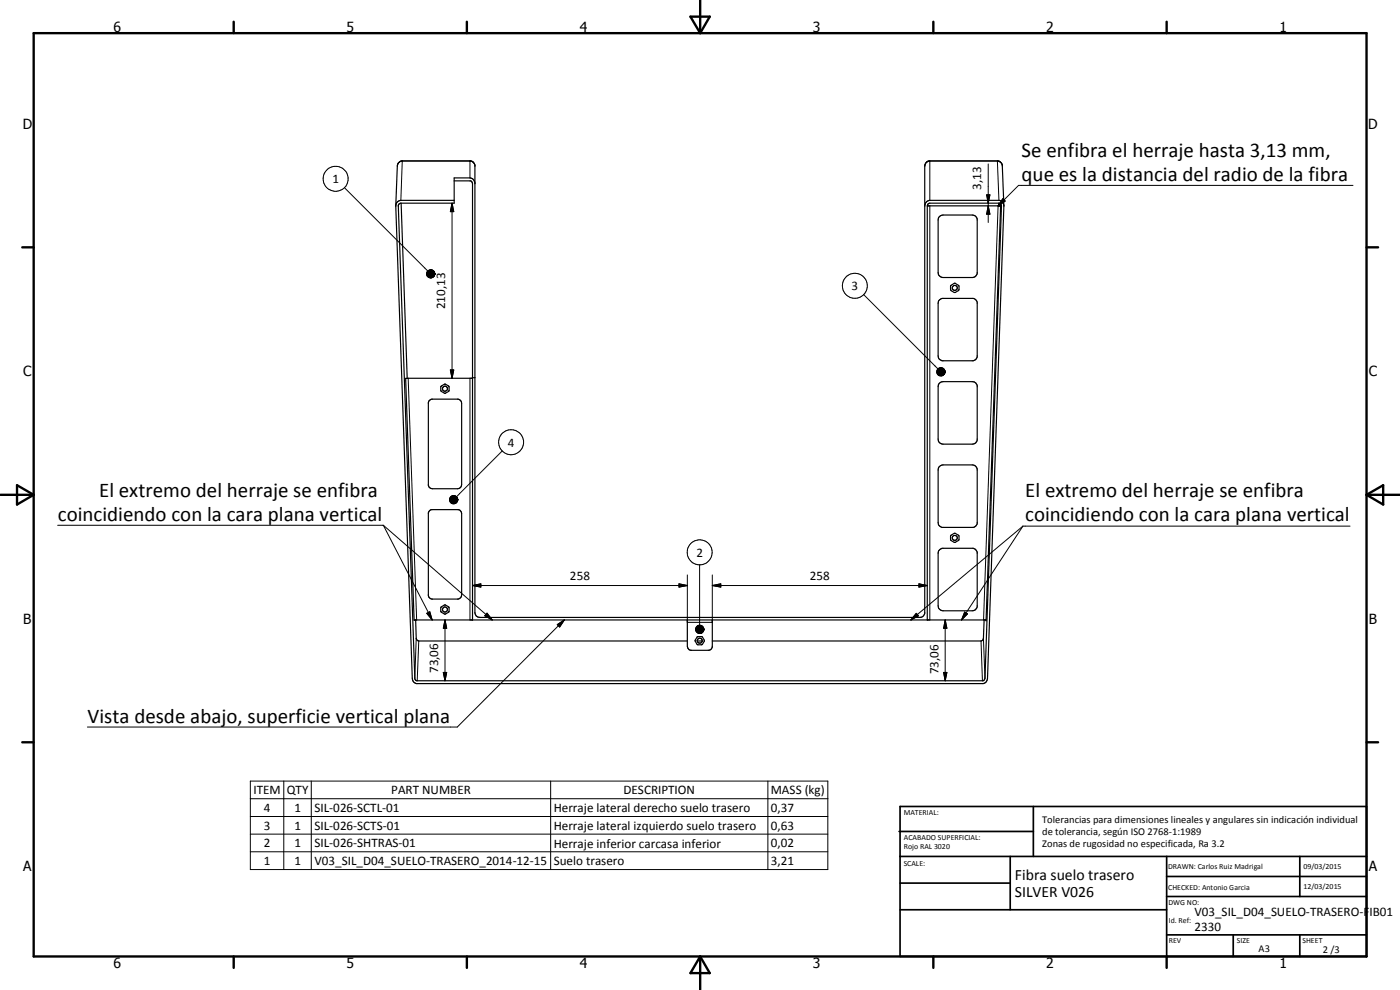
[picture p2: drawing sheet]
<svg xmlns="http://www.w3.org/2000/svg" width="420mm" height="297mm" viewBox="0 0 420 297" stroke-linecap="round" stroke-linejoin="round" font-family="sans-serif">
<g fill="none" stroke="#000" stroke-width=".35">
<path d="M136.3 54.3h5l.5 .8v130.9M142.5 54.8l-.5-1-.7-.4h-5v7.6h-16l-.5 .2-.3 .5 5 142 .2 .3 .3 .3 170.2-.1 .4-.7 5-141.7-.3-.6-.5-.2h-20.8l-.5 .2-.2 .4v124.4M118.8 61.8l.4-12a1.62 1.62 0 0 1 1.4-1.5h20.6l.8 .3 .5 1 .2 134.7a1.34 1.34 0 0 0 1.3 1h132a1.51 1.51 0 0 0 1.5-1.2v-134.2a1.62 1.62 0 0 1 1.4-1.6h20.6a1.6 1.6 0 0 1 1.3 1.5l.5 12M120.4 61l1.8 52.5M136.3 60.1h-16a1.61 1.61 0 0 0-1.5 1.8l4.9 141.6 .6 1.3 .7 .3h170.1a1.65 1.65 0 0 0 1.3-1.6l4.9-141.6a1.61 1.61 0 0 0-1.5-1.8h-20.8a1.59 1.59 0 0 0-1.5 1.7M278.3 61.8h22l-4.4 124.2-171.6 .1-2.6-72.6h20.1M282 64.9l1-.4h8.8l1.1 .4 .4 .8-.1 16.6-.6 .7-.8 .3h-8.8a1.52 1.52 0 0 1-1.5-1.5v-15.8zM299.7 61v.8M282 90l.7-.5h9.4l1.1 .9 .1 16.7-.7 .9-.5 .2h-9.4l-.9-.6-.3-.8v-15.8zM285.4 85.6l1.3-.6 1.1 .9v1l-1.1 .9h-.3l-1.1-.9zM132.4 115.8l1-.5 1.3 .5v1.6l-1 .6-1.3-.6-.1-.2zM141.8 113.3h.7"/>
<path d="M282 114.9l1-.4h8.8a1.51 1.51 0 0 1 1.5 1.2l-.1 16.6-.6 .7-.8 .3h-8.8l-1-.5-.5-1.1v-15.7zM128.7 120.3l.9-.5h8.1a1.23 1.23 0 0 1 .8 1.2v24.8l-.5 .6-.7 .2h-7.5l-.9-.3-.3-.7v-24.8zM282 140l1-.5h8.8l.8 .2 .7 1-.1 16.7-1.1 .8h-9.6a1.35 1.35 0 0 1-1-1.4v-15.8zM128.9 153.2l.7-.3h7.9l.5 .2 .5 .6v24.8a1.29 1.29 0 0 1-1 1.2h-7.9l-.7-.3-.3-.7v-24.8zM281.8 165.2l.9-.7h9.4l.5 .3 .6 .6 .1 16.6-.7 1-.8 .3h-8.8l-.8-.3-.4-.4-.3-.9v-15.7zM285.4 160.6l1.3-.6 1.1 .8v1.1l-1.4 .8-1.1-.8zM124.7 186l.2 5.5 .3 .6 .5 .2h80.6M132.4 182.1l1-.6 1.3 .6v1.6l-1 .5-1.3-.5-.1-.3zM206.3 186v7.9l.4 .9 .6 .3h5.5l.6-.3 .4-.7v-8.1M209.2 192.3h1.5M295.3 186l-.2 5.5-.2 .6-.5 .2h-80.6"/>
<circle cx="286.6" cy="86.4" r=".75"/>
<circle cx="133.5" cy="116.7" r=".76"/>
<circle cx="286.6" cy="161.4" r=".74"/>
<circle cx="133.5" cy="182.9" r=".76"/>
<circle cx="210" cy="192.3" r=".75"/>
<circle cx="210" cy="192.2" r="1.36"/>
</g>
<g fill="none" stroke="#000" stroke-width=".3">
<path d="M103.4 56.3l24.9 25M120.7 48.3l-.4 11.8M120.7 48.3h20.3a1.52 1.52 0 0 1 1.5 1.6M120.7 48.3h.1M120.7 48.3a1.52 1.52 0 0 0-1.5 1.5M141 48.3v5.1M279 48.3v11.8M296.1 58.5h1l-.5 2.5zM296.6 49.2v17.6M299.3 48.3l.5 11.8M299.3 48.3h-20.3a1.52 1.52 0 0 0-1.5 1.6M299.3 48.3a1.45 1.45 0 0 1 1.5 1.5"/>
<path d="M299.3 48.3h.1M300.9 59.6l.8 .7-2.2 1.5zM406 55.6h-100.3l-6.2 6.2M119.5 61.7v.1M135.7 61l.5 2.5h-1zM135.7 61v52.5M279 61.8v124.2M296.6 61.8l.5 2.5h-1zM299.5 61.8l-4.3 124.2M300.6 61.7v.1M128 82l2.5 .2-2.5 .1zM128 82.3l2.5-.1-2.5 .3z"/>
<path d="M128 82.2h2.5M128 81.8l2.5 .4-2.5-.2zM128 82.5l2.5-.3-2.3 .6zM128.2 81.5l2.3 .7-2.5-.4zM128.2 82.8l2.3-.6-2.2 .8zM128.3 81.3l.3-.1 1.9 1zM128.3 81.3l2.2 .9-2.3-.7zM128.3 83l2.2-.8-1.9 1zM128.6 81.2l.2-.2 1.7 1.2zM128.6 83.2l1.9-1-1.7 1.1zM128.8 81l.3-.1 1.4 1.3zM128.8 83.3l1.7-1.1-1.4 1.2z"/>
<path d="M129.1 80.9h.2l1.2 1.3zM129.1 83.4l1.4-1.2-1.2 1.2zM129.3 80.9h.3l.9 1.3zM129.6 80.9l.9 1.3zM129.8 81.1l.7 1.1zM130.1 81.2l.4 1zM130.2 81.4l.3 .8zM130.4 81.7l.1 .5zM130.5 82.2l-1.2 1.2zM130.5 82.2l-.9 1.2zM130.5 82.2l-.7 1.1zM130.5 82.2l-.4 .9z"/>
<path d="M130.5 82.2l-.3 .7zM130.5 82.2l-.1 .5zM130.5 82.2v.2zM259.2 88.4l22.3 22.3M122.5 113.5l2.5 72.5M135.2 111h1l-.5 2.5zM141 113.5v72.5M281.1 111.4l2.5 .1-2.5 .2zM281.1 111.7l2.5-.2-2.4 .5zM281.1 111.5h2.5M281.2 111.2l2.4 .3-2.5-.1zM281.2 112l2.4-.5-2.3 .7z"/>
<path d="M281.3 110.9l2.3 .6-2.4-.3zM281.3 112.2l2.3-.7-2.1 .9zM281.5 110.7l2.1 .8-2.3-.6zM281.5 112.4l2.1-.9-2 1.1zM281.6 110.5l.3-.1 1.7 1.1zM281.6 110.5l2 1-2.1-.8zM281.6 112.6l2-1.1-1.7 1.2zM281.9 110.4l.2-.1 1.5 1.2zM281.9 112.7l1.7-1.2-1.5 1.3zM282.1 110.3h.3l1.2 1.2zM282.1 112.8l1.5-1.3-1.2 1.3zM282.4 110.3l.3 .1 .9 1.1z"/>
<path d="M282.7 110.4l.9 1.1zM282.9 110.4l.7 1.1zM283.2 110.6l.4 .9zM283.4 110.8l.2 .7zM283.5 111l.1 .5zM283.6 111.5l-.9 1.3h-.3zM283.6 111.5l-.9 1.3zM283.6 111.5l-.7 1.1zM283.6 111.5l-.4 1zM283.6 111.5l-.2 .8zM283.6 111.5l-.1 .6zM283.6 111.5v.3z"/>
<path d="M150.7 135.3l-13.7 13.8M17.3 157.6h97.8M115.1 157.6l14.6 28.4M115.1 157.6l32.6 28.4M134.9 149.8l2.5 .1-2.5 .2zM134.9 150.1l2.5-.2-2.5 .4zM134.9 149.9h2.5M134.9 149.5l2.5 .4-2.5-.1zM134.9 150.3l2.5-.4-2.3 .7zM135.1 149.3l2.3 .6-2.5-.4zM135.1 150.6l2.3-.7-2.2 .9zM135.2 149.1l.2-.2 2 1z"/>
<path d="M135.2 149.1l2.2 .8-2.3-.6zM135.2 150.8l2.2-.9-2 1.1zM135.4 148.9l.3-.1 1.7 1.1zM135.4 151l2-1.1-1.7 1.2zM135.7 148.8l.2-.1 1.5 1.2zM135.7 151.1l1.7-1.2-1.5 1.3zM135.9 148.7h.3l1.2 1.2zM135.9 151.2l1.5-1.3-1.2 1.3zM136.2 148.7h.3l.9 1.2zM136.5 148.7l.9 1.2zM136.7 148.8l.7 1.1zM136.9 149l.5 .9z"/>
<path d="M137.1 149.2l.3 .7zM137.3 149.4l.1 .5zM137.4 149.9l-.9 1.2-.3 .1zM137.4 149.9l-.7 1.1-.2 .1zM137.4 149.9l-.7 1.1zM137.4 149.9l-.5 1zM137.4 149.9l-.3 .8zM137.4 149.9l-.1 .6zM137.4 149.9v.3zM307 157.9l-18.4 28.1M307 157.9h98.2M307 157.9l-33.6 28.1"/>
<path d="M141.8 175.7l2.5-.5v.9zM141.8 175.7h64.5M203.8 175.2l2.5 .5-2.5 .4zM206.3 172.5v14.2h7.5v-14.2M210 169.5v18.1M213.8 175.7l2.5-.5v.9zM213.8 175.7h64.5M275.8 175.2l2.5 .5-2.5 .4zM124.9 191.5l-.4 12M125.7 192.3l-.5 12M128.1 184l.9-.4 .7 2.4zM133.6 186l.5 2.5h-1.1z"/>
<path d="M133.6 186v18.3M146.2 184l1.5 2-2.2-1.3zM167.2 187.4l2.2-1.4-1.4 2.1zM169.4 186l-32.2 32.1h-111M208.7 188.7l2.5 .1-2.5 .2zM208.7 189l2.5-.2-2.4 .4zM208.7 188.8h2.5M208.8 188.4l2.4 .4-2.5-.1zM208.8 189.2l2.4-.4-2.3 .7zM208.9 188.2l2.3 .6-2.4-.4zM208.9 189.5l2.3-.7-2.1 .9zM209.1 188l.2-.2 1.9 1z"/>
<path d="M209.1 188l2.1 .8-2.3-.6zM209.1 189.7l2.1-.9-1.9 1.1zM209.3 187.8l.2-.1 1.7 1.1zM209.3 189.9l1.9-1.1-1.7 1.2zM209.5 187.7l.3-.1 1.4 1.2zM209.5 190l1.7-1.2-1.4 1.3zM209.8 187.6h.2l1.2 1.2zM209.8 190.1l1.4-1.3-1.2 1.3zM210 187.6h.3l.9 1.2zM210.3 187.6l.9 1.2zM210.6 187.7l.6 1.1zM210.8 187.9l.4 .9z"/>
<path d="M211 188.1l.2 .7zM211.1 188.3l.1 .5zM211.2 188.8l-.9 1.2-.3 .1zM211.2 188.8l-.6 1.1-.3 .1zM211.2 188.8l-.6 1.1zM211.2 188.8l-.4 1zM211.2 188.8l-.2 .8zM211.2 188.8l-.1 .6zM211.2 188.8v.3zM275 184l.6 .8-2.2 1.2zM283.7 186l.5 2.5h-1zM283.7 186v18.3"/>
<path d="M289.5 183.6l.9 .6-1.8 1.8zM294.4 192.3l.4 12M295.1 191.5l.5 12M133 201.8h1.1l-.5 2.5zM283.2 201.8h1l-.5 2.5zM75.1 234.4h173.3v26.5h-173.3zM75.1 239.6h173.3M85.2 234.4v26.5M93.4 234.4v26.5M165.3 234.4v26.5M230.5 234.4v26.5M75.1 245h173.3"/>
<path d="M75.1 250.3h173.3M75.1 255.6h173.3"/>
<circle cx="100.7" cy="53.6" r="3.7"/>
<circle cx="256.5" cy="85.8" r="3.7"/>
<circle cx="153.4" cy="132.7" r="3.8"/>
<circle cx="210" cy="165.7" r="3.8"/>
</g>
<circle cx="295.9" cy="186" r=".18" fill="#000"/>
<g fill="none" stroke="#000" stroke-width=".71">
<path d="M10.1 9.9h400v277.1h-400zM70.1 6.5v3.4M140.1 6.5v3.4M207.2 5h5.8l-2.9 4.9zM210.1 0v9.9M280.1 6.5v3.4M350.1 6.5v3.4M6.7 74.2h3.4M410.1 74.2h3.5M.1 148.5h10M5.1 145.6l5 2.9-5 2.9zM410.1 148.5h10"/>
<path d="M410.1 148.5l5-2.9v5.8zM6.7 222.7h3.4M410.1 222.7h3.5M70.1 287v3.4M140.1 287v3.4M210.1 287v10M210.1 287l2.9 5h-5.8zM280.1 287v3.4M350.1 287v3.4"/>
</g>
<g fill="none" stroke="#000" stroke-width=".51">
<path d="M269.8 249.5h40.3M270.1 242h140v45h-140zM270.1 257h140M303.2 257v16M310.1 242v15M350.1 257v30M390.1 257v12M270.1 265h33.1M270.1 273h80M350.1 269h60M350.1 263h60M350.1 280.5h60"/>
<path d="M370.1 280.5v6.5M390.1 280.5v6.5"/>
</g>
<g fill="#000">
<path d="M296.1 58.5h1l-.5 2.5zM300.9 59.6l.8 .7-2.2 1.5zM135.7 61l.5 2.5h-1zM296.6 61.8l.5 2.5h-1zM130.4 81.7l.1 .5zM130.2 81.4l.3 .8zM130.1 81.2l.4 1zM129.8 81.1l.7 1.1zM129.6 80.9l.9 1.3zM129.3 80.9h.3l.9 1.3zM129.1 80.9h.2l1.2 1.3zM128.8 81l.3-.1 1.4 1.3z"/>
<path d="M128.6 81.2l.2-.2 1.7 1.2zM128.3 81.3l.3-.1 1.9 1zM128.3 81.3l2.2 .9-2.3-.7zM128.2 81.5l2.3 .7-2.5-.4zM128 82.5l2.5-.3-2.3 .6zM128.2 82.8l2.3-.6-2.2 .8zM128.3 83l2.2-.8-1.9 1zM128.6 83.2l1.9-1-1.7 1.1zM128.8 83.3l1.7-1.1-1.4 1.2zM129.1 83.4l1.4-1.2-1.2 1.2zM130.5 82.2l-1.2 1.2zM130.5 82.2l-.9 1.2z"/>
<path d="M130.5 82.2l-.7 1.1zM130.5 82.2l-.4 .9zM130.5 82.2l-.3 .7zM130.5 82.2l-.1 .5zM130.5 82.2v.2zM135.2 111h1l-.5 2.5zM283.5 111l.1 .5zM283.4 110.8l.2 .7zM283.2 110.6l.4 .9zM282.9 110.4l.7 1.1zM282.7 110.4l.9 1.1zM282.4 110.3l.3 .1 .9 1.1z"/>
<path d="M282.1 110.3h.3l1.2 1.2zM281.9 110.4l.2-.1 1.5 1.2zM281.6 110.5l.3-.1 1.7 1.1zM281.6 110.5l2 1-2.1-.8zM281.5 110.7l2.1 .8-2.3-.6zM281.3 110.9l2.3 .6-2.4-.3zM281.2 112l2.4-.5-2.3 .7zM281.3 112.2l2.3-.7-2.1 .9zM281.5 112.4l2.1-.9-2 1.1zM281.6 112.6l2-1.1-1.7 1.2zM281.9 112.7l1.7-1.2-1.5 1.3zM282.1 112.8l1.5-1.3-1.2 1.3z"/>
<path d="M283.6 111.5l-.9 1.3h-.3zM283.6 111.5l-.9 1.3zM283.6 111.5l-.7 1.1zM283.6 111.5l-.4 1zM283.6 111.5l-.2 .8zM283.6 111.5l-.1 .6zM283.6 111.5v.3zM137.3 149.4l.1 .5zM137.1 149.2l.3 .7zM136.9 149l.5 .9zM136.7 148.8l.7 1.1zM136.5 148.7l.9 1.2z"/>
<path d="M136.2 148.7h.3l.9 1.2zM135.9 148.7h.3l1.2 1.2zM135.7 148.8l.2-.1 1.5 1.2zM135.4 148.9l.3-.1 1.7 1.1zM135.2 149.1l.2-.2 2 1zM135.2 149.1l2.2 .8-2.3-.6zM135.1 149.3l2.3 .6-2.5-.4zM134.9 150.3l2.5-.4-2.3 .7zM135.1 150.6l2.3-.7-2.2 .9zM135.2 150.8l2.2-.9-2 1.1zM135.4 151l2-1.1-1.7 1.2zM135.7 151.1l1.7-1.2-1.5 1.3z"/>
<path d="M135.9 151.2l1.5-1.3-1.2 1.3zM137.4 149.9l-.9 1.2-.3 .1zM137.4 149.9l-.7 1.1-.2 .1zM137.4 149.9l-.7 1.1zM137.4 149.9l-.5 1zM137.4 149.9l-.3 .8zM137.4 149.9l-.1 .6zM137.4 149.9v.3zM141.8 175.7l2.5-.5v.9zM203.8 175.2l2.5 .5-2.5 .4zM213.8 175.7l2.5-.5v.9zM275.8 175.2l2.5 .5-2.5 .4z"/>
<path d="M128.1 184l.9-.4 .7 2.4zM133.6 186l.5 2.5h-1.1zM146.2 184l1.5 2-2.2-1.3zM167.2 187.4l2.2-1.4-1.4 2.1zM211.1 188.3l.1 .5zM211 188.1l.2 .7zM210.8 187.9l.4 .9zM210.6 187.7l.6 1.1zM210.3 187.6l.9 1.2zM210 187.6h.3l.9 1.2zM209.8 187.6h.2l1.2 1.2zM209.5 187.7l.3-.1 1.4 1.2z"/>
<path d="M209.3 187.8l.2-.1 1.7 1.1zM209.1 188l.2-.2 1.9 1zM209.1 188l2.1 .8-2.3-.6zM208.9 188.2l2.3 .6-2.4-.4zM208.8 189.2l2.4-.4-2.3 .7zM208.9 189.5l2.3-.7-2.1 .9zM209.1 189.7l2.1-.9-1.9 1.1zM209.3 189.9l1.9-1.1-1.7 1.2zM209.5 190l1.7-1.2-1.4 1.3zM209.8 190.1l1.4-1.3-1.2 1.3zM211.2 188.8l-.9 1.2-.3 .1zM211.2 188.8l-.6 1.1-.3 .1z"/>
<path d="M211.2 188.8l-.6 1.1zM211.2 188.8l-.4 1zM211.2 188.8l-.2 .8zM211.2 188.8l-.1 .6zM211.2 188.8v.3zM275 184l.6 .8-2.2 1.2zM283.7 186l.5 2.5h-1zM289.5 183.6l.9 .6-1.8 1.8zM133 201.8h1.1l-.5 2.5zM283.2 201.8h1l-.5 2.5z"/>
</g>
<path d="M128 82h2.5M128 82.4h2.5M281.1 111.4h2.5M134.9 150.1h2.5M208.7 189h2.5" fill="none" stroke="#000" stroke-width=".38"/>
<path d="M281.1 111.8h2.5M134.9 149.7h2.5M208.7 188.6h2.5" fill="none" stroke="#000" stroke-width=".42"/>
<g font-size="6.3">
<text x="306.6" y="47">Se enfibra el herraje hasta 3,13 mm,</text>
<text x="306.6" y="54.2">que es la distancia del radio de la fibra</text>
<text x="29.7" y="149">El extremo del herraje se enfibra</text>
<text x="307.7" y="149.3">El extremo del herraje se enfibra</text>
<text x="17.3" y="156.2">coincidiendo con la cara plana vertical</text>
<text x="307.7" y="156.5">coincidiendo con la cara plana vertical</text>
<text x="26.3" y="216.8">Vista desde abajo, superficie vertical plana</text>
</g>
<g font-size="4.7">
<text x="304.6" y="263.9">Fibra suelo trasero</text>
<text x="304.6" y="269.3">SILVER V026</text>
</g>
<g font-size="4.2">
<text x="34" y="9.6">6</text>
<text x="104" y="9.6">5</text>
<text x="174" y="9.6">4</text>
<text x="244" y="9.6">3</text>
<text x="314" y="9.6">2</text>
<text x="384" y="9.6">1</text>
<text x="6.8" y="38.7">D</text>
<text x="410.6" y="38.7">D</text>
<text x="7" y="112.9">C</text>
<text x="410.8" y="112.9">C</text>
<text x="7" y="187.1">B</text>
<text x="410.8" y="187.1">B</text>
<text x="7" y="261.4">A</text>
<text x="410.8" y="261.4">A</text>
<text x="34" y="290.4">6</text>
<text x="104" y="290.4">5</text>
<text x="174" y="290.4">4</text>
<text x="244" y="290.4">3</text>
<text x="314" y="290.4">2</text>
<text x="384" y="290.4">1</text>
</g>
<g font-size="3.9">
<text x="99.8" y="54.9">1</text>
<text x="294.5" y="57" transform="rotate(-90 294.5 57)">3,13</text>
<text x="255.6" y="87">3</text>
<text x="133.6" y="92.8" transform="rotate(-90 133.6 92.8)">210,13</text>
<text x="152.4" y="134">4</text>
<text x="209" y="167">2</text>
<text x="171.1" y="174.1">258</text>
<text x="243.1" y="174.1">258</text>
<text x="131.5" y="201.9" transform="rotate(-90 131.5 201.9)">73,06</text>
<text x="281.6" y="202.3" transform="rotate(-90 281.6 202.3)">73,06</text>
<text x="76.1" y="238.3">ITEM</text>
<text x="86.1" y="238.3">QTY</text>
<text x="117.4" y="238.3">PART NUMBER</text>
<text x="187.1" y="238.3">DESCRIPTION</text>
<text x="231.3" y="238.4">MASS (kg)</text>
<text x="79.2" y="243.6">4</text>
<text x="88.3" y="243.6">1</text>
<text x="94.3" y="243.6">SIL-026-SCTL-01</text>
<text x="166.2" y="243.7">Herraje lateral derecho suelo trasero</text>
<text x="231.3" y="243.6">0,37</text>
<text x="79.2" y="248.9">3</text>
<text x="88.3" y="248.9">1</text>
<text x="94.3" y="248.9">SIL-026-SCTS-01</text>
<text x="166.2" y="249">Herraje lateral izquierdo suelo trasero</text>
<text x="231.3" y="248.9">0,63</text>
<text x="79.2" y="254.2">2</text>
<text x="88.3" y="254.2">1</text>
<text x="94.3" y="254.2">SIL-026-SHTRAS-01</text>
<text x="166.2" y="254.3">Herraje inferior carcasa inferior</text>
<text x="231.3" y="254.2">0,02</text>
<text x="79.2" y="259.5">1</text>
<text x="88.3" y="259.5">1</text>
<text x="94.3" y="259.5">V03_SIL_D04_SUELO-TRASERO_2014-12-15</text>
<text x="166.2" y="259.6">Suelo trasero</text>
<text x="231.3" y="259.5">3,21</text>
<text x="358.5" y="275">V03_SIL_D04_SUELO-TRASERO-FIB01</text>
<text x="358.5" y="279.4">2330</text>
</g>
<g font-size="3.1">
<text x="312.7" y="246.8">Tolerancias para dimensiones lineales y angulares sin indicación individual</text>
<text x="312.7" y="250.4">de tolerancia, según ISO 2768-1:1989</text>
<text x="312.7" y="254">Zonas de rugosidad no especificada, Ra 3.2</text>
<text x="377.7" y="285.6">A3</text>
<text x="397" y="285.9">2 /3</text>
</g>
<g font-size="2.4">
<text x="271.2" y="244.4">MATERIAL:</text>
<text x="271.3" y="252">ACABADO SUPERFICIAL:</text>
<text x="271.3" y="254.6">Rojo RAL 3020</text>
<text x="271.2" y="259.7">SCALE:</text>
<text x="350.6" y="260.8">DRAWN: Carlos Ruiz Madrigal</text>
<text x="391.2" y="260.6">09/03/2015</text>
<text x="350.6" y="267">CHECKED: Antonio Garcia</text>
<text x="391.2" y="266.7">12/03/2015</text>
<text x="350.6" y="271.4">DWG NO:</text>
<text x="350.8" y="276.9">Id. Ref:</text>
<text x="350.8" y="282.8">REV</text>
<text x="371.2" y="282.9">SIZE</text>
<text x="390.9" y="282.9">SHEET</text>
</g>
</svg>
